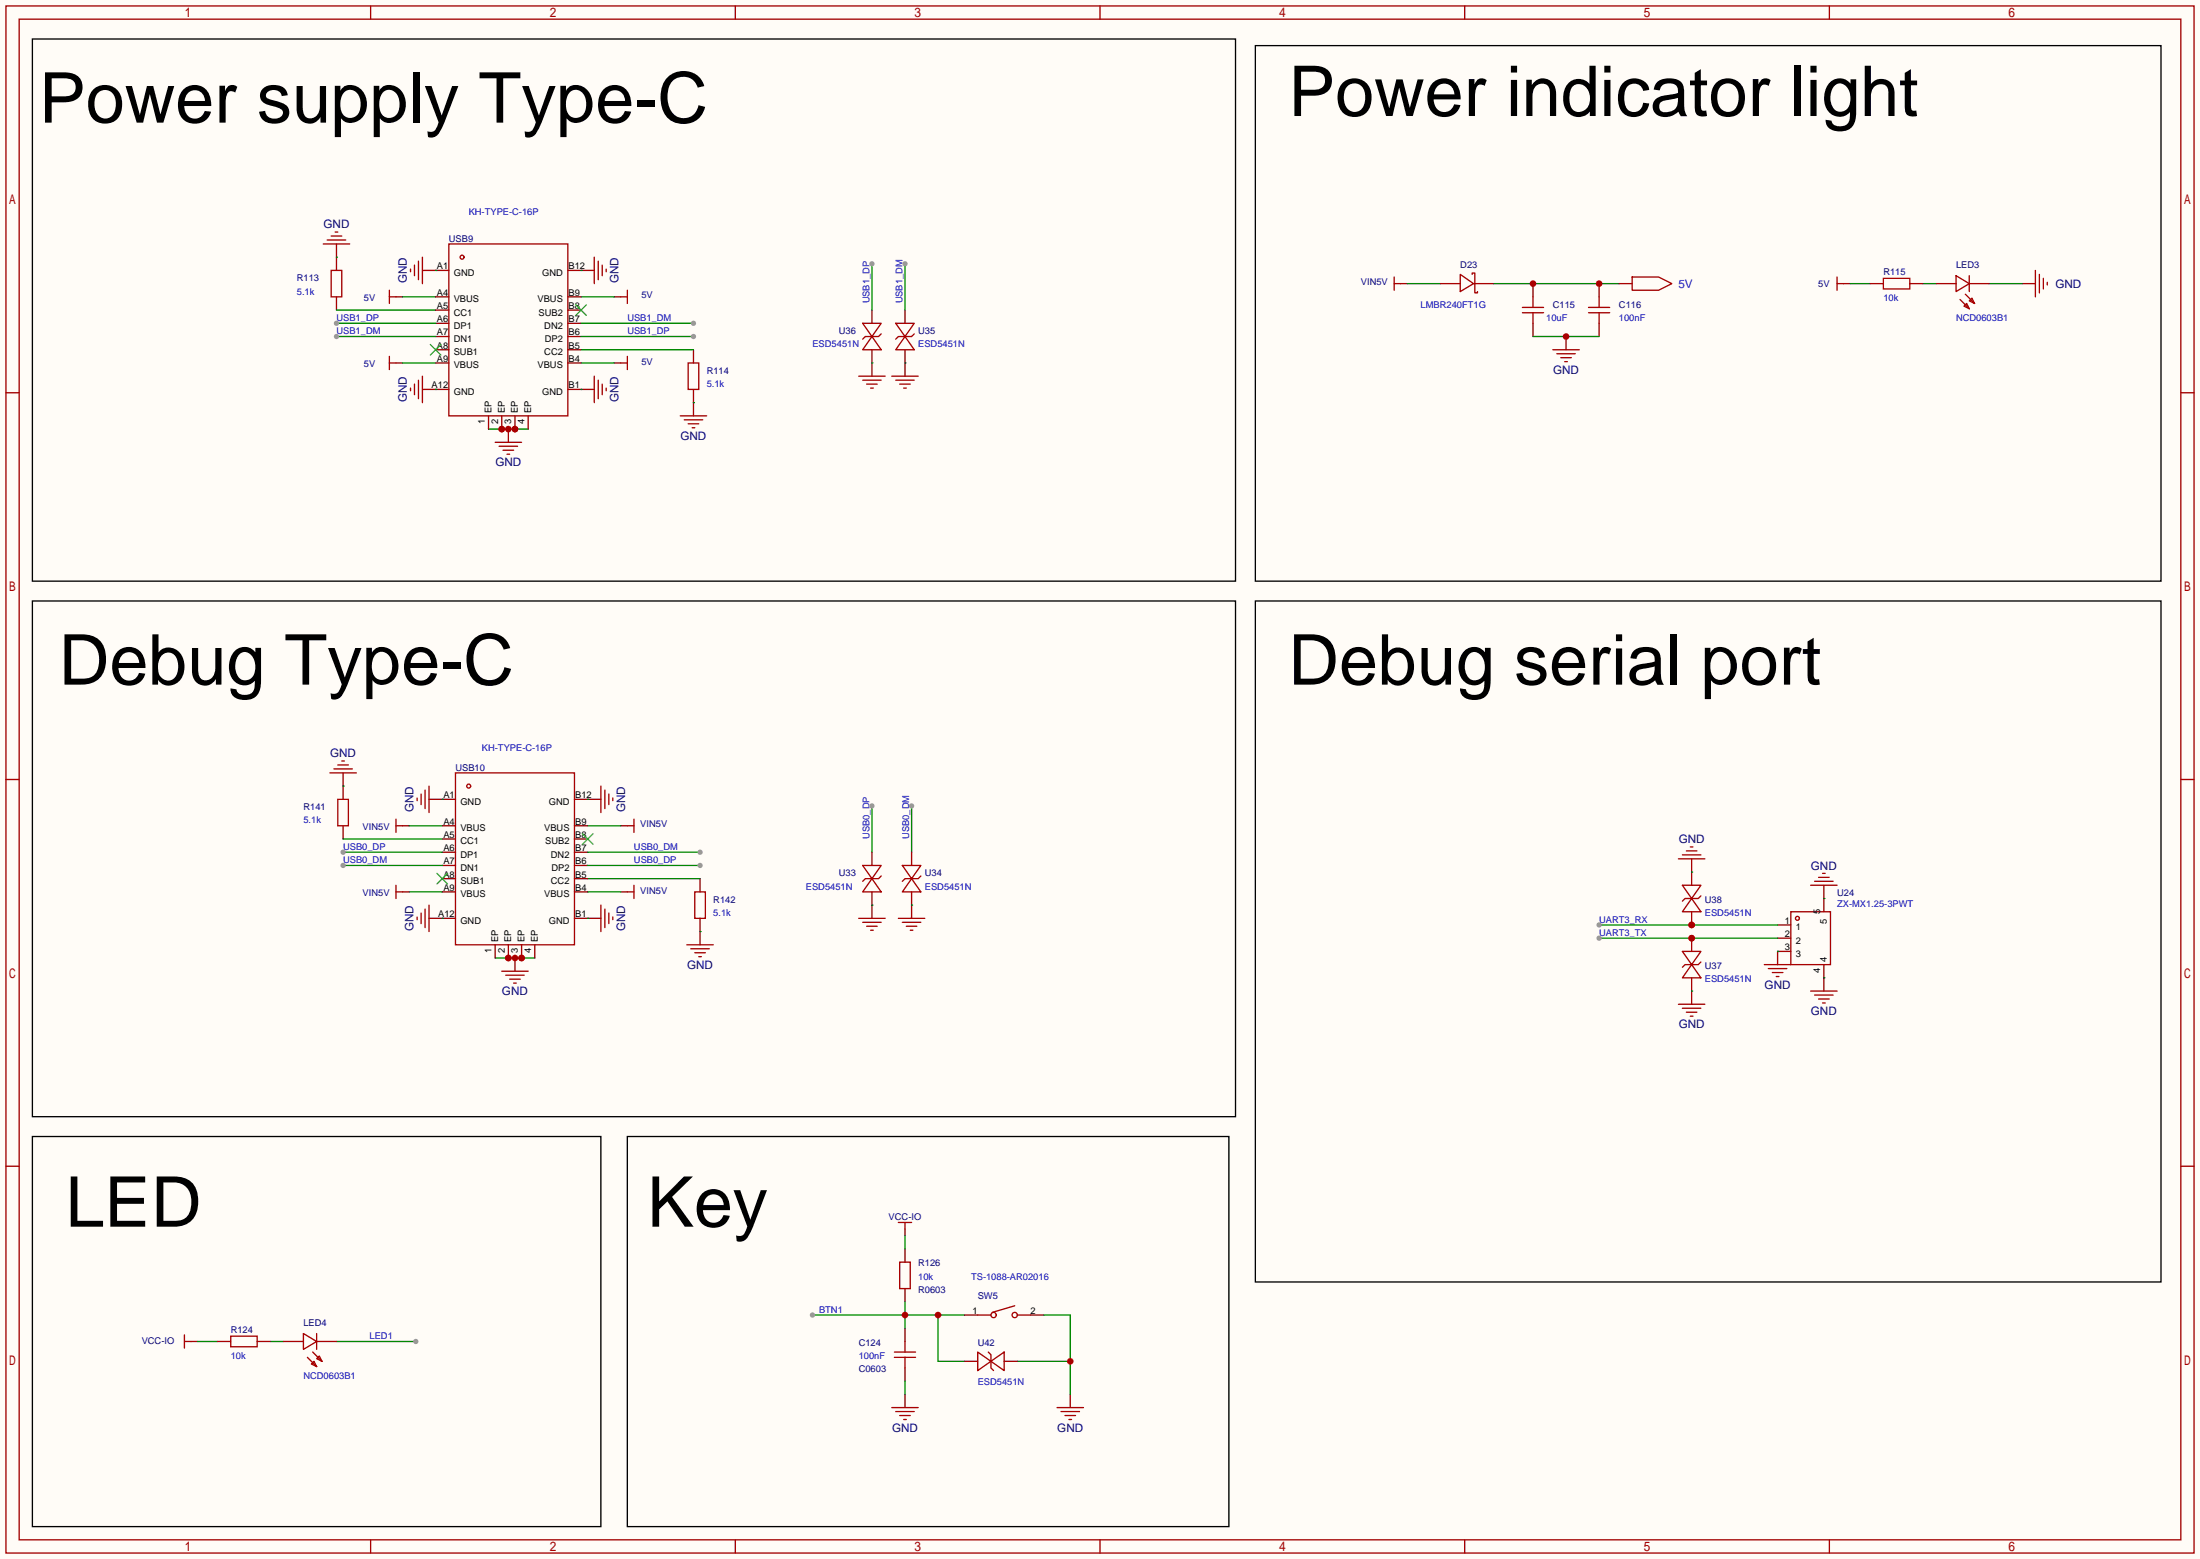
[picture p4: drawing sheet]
<svg xmlns="http://www.w3.org/2000/svg" width="423mm" height="299mm" viewBox="0 0 423 299" stroke-linecap="round" stroke-linejoin="round" font-family="sans-serif">
<path d="M0 0h422.7v299.5h-422.7z" fill="#fffcf7"/>
<g fill="none" stroke="#a10000" stroke-width=".25">
<path d="M1.1 1.1h420.4v297.2h-420.4zM3.7 3.7h415.3v292.1h-415.3zM71.2 1.1v2.6M141.3 1.1v2.6M211.3 1.1v2.6M281.4 1.1v2.6M351.5 1.1v2.6M1.1 75.4h2.6M419 75.4h2.5M1.1 149.7h2.6M419 149.7h2.5M1.1 224h2.6"/>
<path d="M419 224h2.5M71.2 295.8v2.5M141.3 295.8v2.5M211.3 295.8v2.5M281.4 295.8v2.5M351.5 295.8v2.5"/>
</g>
<path d="M175.1 154.8v8.9" fill="none" stroke="#008700" stroke-width=".25"/>
<circle cx="175.1" cy="154.8" r=".51" fill="#999"/>
<path d="M167.5 154.8v8.9" fill="none" stroke="#008700" stroke-width=".25"/>
<circle cx="167.5" cy="154.8" r=".51" fill="#999"/>
<path d="M76.1 57h1.2M81.2 51.9h2.5M111.6 51.9h2.6M118 57h1.3M76.1 69.7h1.2M81.2 74.8h2.5M111.6 74.8h2.6M118 69.7h1.3M97.7 82.4v2.6M167.5 173.9v2.5M175.1 173.9v2.5" fill="none" stroke="#870000" stroke-width=".25"/>
<g fill="none" stroke="#a10000" stroke-width=".25">
<path d="M74.8 55.8v2.5M74.8 57h1.3M78.9 51.7v.5M79.6 50.9v2.1M80.4 50.2v3.5M81.2 49.4v5.1M114.2 49.4v5.1M114.9 50.2v3.5M115.7 50.9v2.1M116.5 51.7v.5M119.3 57h1.2M120.5 55.8v2.5"/>
<path d="M74.8 68.5v2.5M74.8 69.7h1.3M78.9 74.5v.6M79.6 73.8v2M80.4 73v3.6M81.2 72.3v5M114.2 72.3v5M114.9 73v3.6M115.7 73.8v2M116.5 74.5v.6M119.3 69.7h1.2M120.5 68.5v2.5"/>
<path d="M95.1 85h5.1M95.9 85.7h3.5M96.6 86.5h2.1M97.4 87.2h.5M165 176.4h5.1M165.7 177.2h3.6M166.5 177.9h2M167.3 178.7h.5M172.6 176.4h5.1M173.4 177.2h3.5M174.1 177.9h2M174.9 178.7h.5"/>
</g>
<path d="M77.3 57h6.4M111.6 57h6.4M77.3 69.7h6.4M111.6 69.7h6.4M93.9 82.4h7.6" fill="none" stroke="#008700" stroke-width=".25"/>
<g fill="#c00">
<circle cx="98.9" cy="82.4" r=".63"/>
<circle cx="97.7" cy="82.4" r=".63"/>
<circle cx="96.4" cy="82.4" r=".63"/>
</g>
<g fill="none" stroke="#a10000" stroke-width=".25">
<path d="M62.1 46.9h5.1M62.9 46.1h3.5M63.6 51.9h2.1v5.1h-2.1zM63.6 45.3h2.1M64.4 44.6h.5M267.8 53.2v2.6M267.8 54.5h1.3M292.5 59.1h4M294.5 57v2.1M305.2 59.1h4M307.2 57v2.1M130.7 79.9h5.1"/>
<path d="M132.2 69.7h2v5.1h-2zM165 72.3h5.1M165.7 73h3.6M166.5 73.8h2M167.3 74.5h.5M171.3 72.3h5.1M172.1 73h3.5M172.8 73.8h2.1M173.6 74.5h.5M292.5 60.1h4M294.5 60.1v2M298.3 67.2h5.1"/>
<path d="M299.1 67.9h3.5M299.8 68.7h2.1M300.6 69.5h.5M305.2 60.1h4M307.2 60.1v2M131.4 80.6h3.6M132.2 81.4h2M133 82.2h.5"/>
</g>
<path d="M64.6 46.9v5M64.6 57v2.6M269.1 54.5h1.3M294.5 54.5v2.5M307.2 54.5v2.5M133.2 67.2v2.5M133.2 74.8v5.1M167.5 69.7v2.6M173.9 69.7v2.6M294.5 62.1v2.5M300.9 64.6v2.6M307.2 62.1v2.5" fill="none" stroke="#870000" stroke-width=".25"/>
<path d="M64.6 49.4h.1M64.6 59.6h19.1M270.4 54.5h6.3M286.9 54.5h24.1M111.6 67.2h21.6M133.2 77.3h.1" fill="none" stroke="#008700" stroke-width=".25"/>
<g fill="#c00">
<circle cx="307.2" cy="54.5" r=".63"/>
<circle cx="294.5" cy="54.5" r=".63"/>
</g>
<path d="M294.5 64.6h12.7" fill="none" stroke="#008700" stroke-width=".25"/>
<circle cx="300.9" cy="64.6" r=".63" fill="#c00"/>
<path d="M355.5 54.5h3.8M369.4 54.5h2.6M382.1 54.5h6.4M350.4 172.6h.1M307.2 180.2h34.3M341.5 182.8h.1M350.4 187.8h.1" fill="none" stroke="#008700" stroke-width=".25"/>
<path d="M354.2 54.5h1.3M359.3 54.5h2.5M366.9 54.5h2.5M372 54.5h3.8M378.3 54.5h3.8M388.5 54.5h2.5M341.5 177.7h2.5M350.4 170.1v5M341.5 180.2h2.5M344 182.8h-2.5v2.5M350.4 185.3v5.1" fill="none" stroke="#870000" stroke-width=".25"/>
<g fill="none" stroke="#a10000" stroke-width=".25">
<path d="M352.9 53.2v2.6M352.9 54.5h1.3M361.8 53.5h5.1v2h-5.1zM375.8 53l2.5 1.5-2.5 1.5zM376.6 57.5l1.7 1.8M377.6 56.5l1.7 1.8M377.8 58.3l.5 1-1-.5zM378.3 57.8l.5-.5 .5 1zM378.3 53v3M391 51.9v5.1M391.8 52.7v3.6M392.6 53.5v2"/>
<path d="M393.3 54.2v.5M344 175.1h7.7v10.2h-7.7zM347.9 170.1h5M348.6 169.3h3.6M349.4 168.5h2M350.1 167.8h.5M339 185.3h5M339.7 186.1h3.6M340.5 186.8h2M341.2 187.6h.6M347.9 190.4h5M348.6 191.1h3.6"/>
<path d="M349.4 191.9h2M350.1 192.7h.5"/>
<circle cx="345.3" cy="176.4" r=".38"/>
</g>
<circle cx="325" cy="180.2" r=".63" fill="#c00"/>
<circle cx="307.2" cy="180.2" r=".51" fill="#999"/>
<path d="M307.2 177.7h34.3" fill="none" stroke="#008700" stroke-width=".25"/>
<circle cx="325" cy="177.7" r=".63" fill="#c00"/>
<circle cx="307.2" cy="177.7" r=".51" fill="#999"/>
<path d="M172.1 62.1h3.5l-1.7 2.5zM173.9 64.6l1.7 2.6h-3.5zM175.6 64.1l-.5 .5h-2.5l-.5 .6M165.7 166.2h3.6l-1.8 2.6zM167.5 168.8l1.8 2.5h-3.6zM169.3 168.3l-.5 .5h-2.6l-.5 .5M173.4 166.2h3.5l-1.8 2.6zM175.1 168.8l1.8 2.5h-3.5zM176.9 168.3l-.5 .5h-2.5l-.5 .5" fill="none" stroke="#a10000" stroke-width=".25"/>
<path d="M173.9 59.6v2.5M173.9 67.2v2.5M167.5 163.7v2.5M167.5 171.3v2.6M175.1 163.7v2.5M175.1 171.3v2.6" fill="none" stroke="#870000" stroke-width=".25"/>
<path d="M173.9 50.7v8.9M167.5 173.9h.1M175.1 173.9h.1" fill="none" stroke="#008700" stroke-width=".25"/>
<circle cx="173.9" cy="50.7" r=".51" fill="#999"/>
<path d="M165.7 62.1h3.6l-1.8 2.5zM167.5 64.6l1.8 2.6h-3.6zM169.3 64.1l-.5 .5h-2.6l-.5 .6M323.2 182.8h3.6l-1.8 2.5zM325 185.3l1.8 2.5h-3.6zM326.8 184.8l-.5 .5h-2.6l-.5 .5" fill="none" stroke="#a10000" stroke-width=".25"/>
<path d="M167.5 59.6v2.5M167.5 67.2v2.5M325 180.2v2.6M325 187.8v2.6" fill="none" stroke="#870000" stroke-width=".25"/>
<path d="M167.5 69.7h.1M173.9 69.7h.1" fill="none" stroke="#008700" stroke-width=".25"/>
<circle cx="325" cy="180.2" r=".63" fill="#c00"/>
<path d="M323.2 170.1h3.6l-1.8 2.5zM325 172.6l1.8 2.5h-3.6zM326.8 172.1l-.5 .5h-2.6l-.5 .5" fill="none" stroke="#a10000" stroke-width=".25"/>
<path d="M325 175.1v2.6" fill="none" stroke="#870000" stroke-width=".25"/>
<circle cx="325" cy="177.7" r=".63" fill="#c00"/>
<path d="M311 54.5h2.6M325 165v5.1M325 190.4v2.5" fill="none" stroke="#870000" stroke-width=".25"/>
<path d="M313.6 53.2h5l2.6 1.3-2.6 1.3h-5zM322.5 165h5M323.2 164.2h3.6M324 163.4h2M324.7 162.7h.5M322.5 192.9h5M323.2 193.7h3.6M324 194.4h2M324.7 195.2h.5" fill="none" stroke="#a10000" stroke-width=".25"/>
<path d="M325 167.5h.1M325 190.4h.1M51.9 257.7h2.6M64.6 257.7h15.3" fill="none" stroke="#008700" stroke-width=".25"/>
<circle cx="79.9" cy="257.7" r=".51" fill="#999"/>
<path d="M173.9 239.9v2.5M36.7 257.7h1.3M41.8 257.7h2.5M49.4 257.7h2.5M54.5 257.7h3.8M60.8 257.7h3.8M173.9 247.5v2.6M173.9 255.1v2.6M173.9 262.8v2.5" fill="none" stroke="#870000" stroke-width=".25"/>
<g fill="none" stroke="#a10000" stroke-width=".25">
<path d="M35.4 256.4v2.6M35.4 257.7h1.3M44.3 256.7h5.1v2h-5.1zM58.3 256.2l2.5 1.5-2.5 1.5zM60.1 259.7l1.7 1.8M60.8 256.2v3M171.8 259.7h4.1M172.8 242.4h2.1v5.1h-2.1zM173.9 257.7v2M59.1 260.7l1.7 1.8M59.8 262l.5-.5 .5 1zM60.8 261l.5-.5 .5 1z"/>
<path d="M171.8 260.7h4.1M173.9 260.7v2.1"/>
</g>
<path d="M38 257.7h3.8M156.1 252.6h29.2M173.9 250.1v5M180.2 252.6v8.9h5.1" fill="none" stroke="#008700" stroke-width=".25"/>
<g fill="#c00">
<circle cx="180.2" cy="252.6" r=".63"/>
<circle cx="173.9" cy="252.6" r=".63"/>
</g>
<circle cx="156.1" cy="252.6" r=".51" fill="#999"/>
<path d="M173.9 236.1v1.3M185.3 252.6h2.5M198 252.6h2.5M173.9 267.8v2.6M205.6 267.8v2.6" fill="none" stroke="#870000" stroke-width=".25"/>
<g fill="none" stroke="#a10000" stroke-width=".25">
<path d="M172.6 234.8h2.5M173.9 234.8v1.3M187.8 252.6h2.6M194.9 250.8l-4.3 1.3M195.5 252.6h2.5M171.3 270.4h5.1M172.1 271.1h3.5M172.8 271.9h2.1M173.6 272.7h.5M203.1 270.4h5.1M203.8 271.1h3.6M204.6 271.9h2"/>
<path d="M205.4 272.7h.5"/>
<circle cx="190.9" cy="252.6" r=".51"/>
<circle cx="194.9" cy="252.6" r=".51"/>
</g>
<path d="M173.9 237.4v2.5M200.5 252.6h5.1v15.2M173.9 265.3v2.5M195.5 261.5h10.1" fill="none" stroke="#008700" stroke-width=".25"/>
<circle cx="205.6" cy="261.5" r=".63" fill="#c00"/>
<g fill="none" stroke="#a10000" stroke-width=".25">
<path d="M76.1 157.4v2.5M76.1 158.6h1.2M80.1 153.3v.5M80.9 152.5v2.1M81.7 151.8v3.5M82.4 151v5.1M115.4 151v5.1M116.2 151.8v3.5M117 152.5v2.1M117.7 153.3v.5M120.5 158.6h1.3M121.8 157.4v2.5"/>
<path d="M80.1 176.1v.6M80.9 175.4v2M81.7 174.6v3.6M82.4 173.9v5M115.4 173.9v5M116.2 174.6v3.6M117 175.4v2M117.7 176.1v.6M120.5 171.3h1.3M121.8 170.1v2.5M96.4 186.6h5.1M97.2 187.3h3.5"/>
<path d="M97.9 188.1h2M98.7 188.8h.5M187.8 259.7l2.6 1.8-2.6 1.8zM189.9 259.7l.5 .5v2.6l.5 .5M190.4 261.5l2.5-1.8v3.6z"/>
</g>
<path d="M77.3 158.6h1.3M82.4 153.5h2.6M112.9 153.5h2.5M119.3 158.6h1.2M82.4 176.4h2.6M112.9 176.4h2.5M119.3 171.3h1.2M98.9 184v2.6M185.3 261.5h2.5M192.9 261.5h2.6" fill="none" stroke="#870000" stroke-width=".25"/>
<path d="M78.6 158.6h6.4M112.9 158.6h6.4M78.6 171.3h6.4M112.9 171.3h6.4M95.1 184h7.6" fill="none" stroke="#008700" stroke-width=".25"/>
<g fill="#c00">
<circle cx="100.2" cy="184" r=".63"/>
<circle cx="98.9" cy="184" r=".63"/>
<circle cx="97.7" cy="184" r=".63"/>
</g>
<g fill="none" stroke="#a10000" stroke-width=".25">
<path d="M86.2 46.9h22.9v33h-22.9zM63.4 148.5h5.1M64.1 147.7h3.6M64.9 153.5h2v5.1h-2zM64.9 146.9h2M65.7 146.2h.5M133.5 171.3h2v5.1h-2zM132 181.5h5M132.7 182.2h3.6M133.5 183h2M134.2 183.8h.5"/>
<circle cx="88.8" cy="49.4" r=".38"/>
</g>
<g fill="none" stroke="#870000" stroke-width=".25">
<path d="M83.7 59.6h2.5M83.7 57h2.5M83.7 51.9h2.5M109.1 59.6h2.5M109.1 57h2.5M109.1 51.9h2.5M83.7 74.8h2.5M83.7 69.7h2.5M83.7 67.2h2.5M83.7 64.6h2.5M83.7 62.1h2.5M93.9 79.9v2.5"/>
<path d="M96.4 79.9v2.5M109.1 74.8h2.5M109.1 69.7h2.5M109.1 67.2h2.5M109.1 64.6h2.5M109.1 62.1h2.5M65.9 148.5v5M65.9 158.6v2.6M134.5 168.8v2.5M134.5 176.4v5.1"/>
</g>
<path d="M65.9 151h.1M65.9 161.2h19.1M112.9 168.8h21.6M134.5 178.9h.1" fill="none" stroke="#008700" stroke-width=".25"/>
<path d="M110.6 58.5l2 2.1M112.6 58.5l-2 2.1M82.7 66.2l2 2M84.7 66.2l-2 2" fill="none" stroke="#3c3" stroke-width=".25"/>
<circle cx="96.4" cy="82.4" r=".63" fill="#c00"/>
<path d="M98.9 79.9v2.5" fill="none" stroke="#870000" stroke-width=".25"/>
<circle cx="98.9" cy="82.4" r=".63" fill="#c00"/>
<path d="M101.5 79.9v2.5" fill="none" stroke="#870000" stroke-width=".25"/>
<path d="M111.6 62.1h21.6" fill="none" stroke="#008700" stroke-width=".25"/>
<circle cx="133.2" cy="62.1" r=".51" fill="#999"/>
<path d="M111.6 64.6h21.6" fill="none" stroke="#008700" stroke-width=".25"/>
<circle cx="133.2" cy="64.6" r=".51" fill="#999"/>
<path d="M64.6 62.1h19.1" fill="none" stroke="#008700" stroke-width=".25"/>
<circle cx="64.6" cy="62.1" r=".51" fill="#999"/>
<path d="M64.6 64.6h19.1" fill="none" stroke="#008700" stroke-width=".25"/>
<circle cx="64.6" cy="64.6" r=".51" fill="#999"/>
<path d="M83.7 51.9h.1M111.6 51.9h.1M83.7 74.8h.1M111.6 74.8h.1" fill="none" stroke="#008700" stroke-width=".25"/>
<g fill="none" stroke="#870000" stroke-width=".25">
<path d="M85 158.6h2.5M85 153.5h2.5M110.4 158.6h2.5M110.4 153.5h2.5M85 176.4h2.5M85 171.3h2.5M85 168.8h2.5M85 166.2h2.5M85 163.7h2.5M85 161.2h2.5M110.4 176.4h2.5M110.4 171.3h2.5"/>
<path d="M110.4 168.8h2.5M110.4 166.2h2.5M110.4 163.7h2.5M110.4 161.2h2.5M95.1 181.5v2.5M97.7 181.5v2.5"/>
</g>
<path d="M83.9 167.8l2.1 2M86 167.8l-2.1 2M111.9 160.1l2 2.1M113.9 160.1l-2 2.1" fill="none" stroke="#3c3" stroke-width=".25"/>
<g fill="none" stroke="#a10000" stroke-width=".25">
<path d="M87.5 148.5h22.9v33h-22.9z"/>
<circle cx="90" cy="151" r=".38"/>
</g>
<circle cx="97.7" cy="184" r=".63" fill="#c00"/>
<path d="M100.2 181.5v2.5" fill="none" stroke="#870000" stroke-width=".25"/>
<circle cx="100.2" cy="184" r=".63" fill="#c00"/>
<path d="M102.7 181.5v2.5" fill="none" stroke="#870000" stroke-width=".25"/>
<path d="M112.9 163.7h21.6" fill="none" stroke="#008700" stroke-width=".25"/>
<circle cx="134.5" cy="163.7" r=".51" fill="#999"/>
<path d="M112.9 166.2h21.6" fill="none" stroke="#008700" stroke-width=".25"/>
<circle cx="134.5" cy="166.2" r=".51" fill="#999"/>
<path d="M65.9 163.7h19.1" fill="none" stroke="#008700" stroke-width=".25"/>
<circle cx="65.9" cy="163.7" r=".51" fill="#999"/>
<path d="M65.9 166.2h19.1" fill="none" stroke="#008700" stroke-width=".25"/>
<circle cx="65.9" cy="166.2" r=".51" fill="#999"/>
<path d="M167.5 50.7v8.9M85 153.5h.1M112.9 153.5h.1M85 176.4h.1M112.9 176.4h.1" fill="none" stroke="#008700" stroke-width=".25"/>
<path d="M77.3 171.3h1.3" fill="none" stroke="#870000" stroke-width=".25"/>
<path d="M76.1 170.1v2.5M76.1 171.3h1.2" fill="none" stroke="#a10000" stroke-width=".25"/>
<path d="M6.2 7.5h231.2v104.1h-231.2zM241.2 8.8h174v102.8h-174zM6.2 115.4h231.2v99.1h-231.2zM241.2 115.4h174v130.9h-174zM6.2 218.3h109.2v74.9h-109.2zM120.5 218.3h115.6v74.9h-115.6z" fill="none" stroke="#000" stroke-width=".25"/>
<circle cx="167.5" cy="50.7" r=".51" fill="#999"/>
<path d="M276.7 54.5h3.8M283.1 54.5h3.8" fill="none" stroke="#870000" stroke-width=".25"/>
<path d="M280.5 52.7l2.6 1.8-2.6 1.5zM282.8 52.7v-.2h.5v3.8h.5v-.3" fill="none" stroke="#a10000" stroke-width=".25"/>
<g font-size="13.4">
<text x="7.5" y="23.6">Power supply Type-C</text>
<text x="247.5" y="22.3">Power indicator light</text>
<text x="11.3" y="131.5">Debug Type-C</text>
<text x="247.5" y="131.5">Debug serial port</text>
<text x="12.6" y="235.6">LED</text>
<text x="124.3" y="235.6">Key</text>
</g>
<g font-size="2.2" fill="#000080">
<text x="62.2" y="43.9">GND</text>
<text x="78.2" y="54.4" transform="rotate(-90 78.2 54.4)">GND</text>
<text x="118.8" y="54.4" transform="rotate(-90 118.8 54.4)">GND</text>
<text x="394.9" y="55.3">GND</text>
<text x="298.4" y="71.8">GND</text>
<text x="78.2" y="77.3" transform="rotate(-90 78.2 77.3)">GND</text>
<text x="118.8" y="77.3" transform="rotate(-90 118.8 77.3)">GND</text>
<text x="95.2" y="89.6">GND</text>
<text x="130.7" y="84.5">GND</text>
<text x="63.4" y="145.5">GND</text>
<text x="79.4" y="156" transform="rotate(-90 79.4 156)">GND</text>
<text x="120.1" y="156" transform="rotate(-90 120.1 156)">GND</text>
<text x="322.5" y="162">GND</text>
<text x="347.9" y="167.1">GND</text>
<text x="79.4" y="178.9" transform="rotate(-90 79.4 178.9)">GND</text>
<text x="120.1" y="178.9" transform="rotate(-90 120.1 178.9)">GND</text>
<text x="96.4" y="191.2">GND</text>
<text x="132" y="186.1">GND</text>
<text x="339" y="189.9">GND</text>
<text x="322.5" y="197.5">GND</text>
<text x="347.9" y="195">GND</text>
<text x="171.4" y="275">GND</text>
<text x="203.1" y="275">GND</text>
</g>
<text font-size="2.2" fill="#00f" x="322.5" y="55.3">5V</text>
<g font-size="1.8" fill="#00f">
<text x="90" y="41.3">KH-TYPE-C-16P</text>
<text x="57" y="56.6">5.1k</text>
<text x="167.1" y="58.3" transform="rotate(-90 167.1 58.3)">USB1_DP</text>
<text x="173.4" y="58.3" transform="rotate(-90 173.4 58.3)">USB1_DM</text>
<text x="272.9" y="59.1">LMBR240FT1G</text>
<text x="361.8" y="57.8">10k</text>
<text x="64.6" y="61.7">USB1_DP</text>
<text x="64.6" y="64.2">USB1_DM</text>
<text x="120.5" y="61.7">USB1_DM</text>
<text x="120.5" y="64.2">USB1_DP</text>
<text x="297.1" y="61.7">10uF</text>
<text x="311" y="61.7">100nF</text>
<text x="375.8" y="61.7">NCD0603B1</text>
<text x="156.1" y="66.7">ESD5451N</text>
<text x="176.4" y="66.7">ESD5451N</text>
<text x="135.8" y="74.4">5.1k</text>
<text x="92.6" y="144.2">KH-TYPE-C-16P</text>
<text x="58.3" y="158.2">5.1k</text>
<text x="167.1" y="161.2" transform="rotate(-90 167.1 161.2)">USB0_DP</text>
<text x="174.7" y="161.2" transform="rotate(-90 174.7 161.2)">USB0_DM</text>
<text x="65.9" y="163.3">USB0_DP</text>
<text x="65.9" y="165.8">USB0_DM</text>
<text x="121.8" y="163.3">USB0_DM</text>
<text x="121.8" y="165.8">USB0_DP</text>
<text x="154.8" y="170.9">ESD5451N</text>
<text x="177.7" y="170.9">ESD5451N</text>
<text x="137" y="176">5.1k</text>
<text x="307.2" y="179.8">UART3_TX</text>
<text x="307.2" y="177.2">UART3_RX</text>
<text x="327.5" y="176">ESD5451N</text>
<text x="352.9" y="174.2">ZX-MX1.25-3PWT</text>
<text x="327.5" y="188.7">ESD5451N</text>
<text x="176.4" y="245.8">10k</text>
<text x="186.6" y="245.8">TS-1088-AR02016</text>
<text x="71" y="257.2">LED1</text>
<text x="157.4" y="252.2">BTN1</text>
<text x="44.3" y="261">10k</text>
<text x="165" y="261">100nF</text>
<text x="58.3" y="264.9">NCD0603B1</text>
<text x="187.8" y="266.1">ESD5451N</text>
</g>
<g font-size="1.8" fill="#000080">
<text x="86.2" y="46.4">USB9</text>
<text x="280.5" y="51.5">D23</text>
<text x="361.8" y="52.8">R115</text>
<text x="375.8" y="51.5">LED3</text>
<text x="57" y="54">R113</text>
<text x="69.9" y="57.8">5V</text>
<text x="123.2" y="57.3">5V</text>
<text x="261.4" y="54.8">VIN5V</text>
<text x="298.3" y="59.1">C115</text>
<text x="311" y="59.1">C116</text>
<text x="349.3" y="55.1">5V</text>
<text x="161.2" y="64.2">U36</text>
<text x="176.4" y="64.2">U35</text>
<text x="69.9" y="70.5">5V</text>
<text x="123.2" y="70">5V</text>
<text x="135.8" y="71.8">R114</text>
<text x="87.5" y="148">USB10</text>
<text x="58.3" y="155.6">R141</text>
<text x="69.7" y="159.4">VIN5V</text>
<text x="123" y="158.9">VIN5V</text>
<text x="69.7" y="172.1">VIN5V</text>
<text x="123" y="171.6">VIN5V</text>
<text x="137" y="173.4">R142</text>
<text x="161.2" y="168.3">U33</text>
<text x="177.7" y="168.3">U34</text>
<text x="327.5" y="173.4">U38</text>
<text x="352.9" y="172.1">U24</text>
<text x="327.5" y="186.1">U37</text>
<text x="170.7" y="234.4">VCC-IO</text>
<text x="176.4" y="243.3">R126</text>
<text x="176.4" y="248.3">R0603</text>
<text x="187.8" y="249.6">SW5</text>
<text x="44.3" y="256">R124</text>
<text x="58.3" y="254.7">LED4</text>
<text x="27.2" y="258.3">VCC-IO</text>
<text x="165" y="258.5">C124</text>
<text x="165" y="263.6">C0603</text>
<text x="187.8" y="258.5">U42</text>
</g>
<g font-size="1.8">
<text x="83.9" y="51.7">A1</text>
<text x="87.2" y="53">GND</text>
<text x="104.2" y="53">GND</text>
<text x="109.2" y="51.7">B12</text>
<text x="83.9" y="59.3">A5</text>
<text x="83.9" y="56.8">A4</text>
<text x="87.2" y="58.1">VBUS</text>
<text x="103.3" y="58.1">VBUS</text>
<text x="109.2" y="56.8">B9</text>
<text x="109.2" y="59.3">B8</text>
<text x="83.9" y="64.4">A7</text>
<text x="83.9" y="61.9">A6</text>
<text x="87.2" y="65.7">DN1</text>
<text x="87.2" y="63.2">DP1</text>
<text x="87.2" y="60.6">CC1</text>
<text x="103.5" y="60.6">SUB2</text>
<text x="104.6" y="63.2">DN2</text>
<text x="104.7" y="65.7">DP2</text>
<text x="109.2" y="61.9">B7</text>
<text x="109.2" y="64.4">B6</text>
<text x="83.9" y="69.5">A9</text>
<text x="83.9" y="67">A8</text>
<text x="87.2" y="70.8">VBUS</text>
<text x="87.2" y="68.2">SUB1</text>
<text x="103.3" y="70.8">VBUS</text>
<text x="104.6" y="68.2">CC2</text>
<text x="109.2" y="67">B5</text>
<text x="109.2" y="69.5">B4</text>
<text x="82.9" y="74.6">A12</text>
<text x="87.2" y="75.9">GND</text>
<text x="104.2" y="75.9">GND</text>
<text x="109.2" y="74.6">B1</text>
<text x="93.2" y="81.5" transform="rotate(-90 93.2 81.5)">1</text>
<text x="94.4" y="79.4" transform="rotate(-90 94.4 79.4)">EP</text>
<text x="95.7" y="81.5" transform="rotate(-90 95.7 81.5)">2</text>
<text x="97" y="79.4" transform="rotate(-90 97 79.4)">EP</text>
<text x="98.2" y="81.5" transform="rotate(-90 98.2 81.5)">3</text>
<text x="99.5" y="79.4" transform="rotate(-90 99.5 79.4)">EP</text>
<text x="100.8" y="81.5" transform="rotate(-90 100.8 81.5)">4</text>
<text x="102" y="79.4" transform="rotate(-90 102 79.4)">EP</text>
<text x="85.2" y="153.3">A1</text>
<text x="88.4" y="154.6">GND</text>
<text x="105.4" y="154.6">GND</text>
<text x="110.5" y="153.3">B12</text>
<text x="85.2" y="160.9">A5</text>
<text x="85.2" y="158.4">A4</text>
<text x="88.4" y="159.7">VBUS</text>
<text x="104.5" y="159.7">VBUS</text>
<text x="110.5" y="158.4">B9</text>
<text x="110.5" y="160.9">B8</text>
<text x="85.2" y="166">A7</text>
<text x="85.2" y="163.5">A6</text>
<text x="88.4" y="167.3">DN1</text>
<text x="88.4" y="164.8">DP1</text>
<text x="88.4" y="162.2">CC1</text>
<text x="104.7" y="162.2">SUB2</text>
<text x="105.8" y="164.8">DN2</text>
<text x="105.9" y="167.3">DP2</text>
<text x="110.5" y="163.5">B7</text>
<text x="110.5" y="166">B6</text>
<text x="85.2" y="171.1">A9</text>
<text x="85.2" y="168.6">A8</text>
<text x="88.4" y="172.4">VBUS</text>
<text x="88.4" y="169.8">SUB1</text>
<text x="104.5" y="172.4">VBUS</text>
<text x="105.8" y="169.8">CC2</text>
<text x="110.5" y="168.6">B5</text>
<text x="110.5" y="171.1">B4</text>
<text x="84.2" y="176.2">A12</text>
<text x="88.4" y="177.5">GND</text>
<text x="105.4" y="177.5">GND</text>
<text x="110.5" y="176.2">B1</text>
<text x="342.9" y="177.5">1</text>
<text x="342.9" y="180">2</text>
<text x="345" y="178.7">1</text>
<text x="349.7" y="175.5" transform="rotate(-90 349.7 175.5)">5</text>
<text x="351" y="177.6" transform="rotate(-90 351 177.6)">5</text>
<text x="94.4" y="183.1" transform="rotate(-90 94.4 183.1)">1</text>
<text x="95.7" y="181" transform="rotate(-90 95.7 181)">EP</text>
<text x="97" y="183.1" transform="rotate(-90 97 183.1)">2</text>
<text x="98.2" y="181" transform="rotate(-90 98.2 181)">EP</text>
<text x="99.5" y="183.1" transform="rotate(-90 99.5 183.1)">3</text>
<text x="100.8" y="181" transform="rotate(-90 100.8 181)">EP</text>
<text x="102" y="183.1" transform="rotate(-90 102 183.1)">4</text>
<text x="103.3" y="181" transform="rotate(-90 103.3 181)">EP</text>
<text x="342.9" y="182.5">3</text>
<text x="345" y="181.3">2</text>
<text x="345" y="183.8">3</text>
<text x="351" y="184.8" transform="rotate(-90 351 184.8)">4</text>
<text x="349.7" y="186.9" transform="rotate(-90 349.7 186.9)">4</text>
<text x="186.8" y="252.4">1</text>
<text x="198" y="252.4">2</text>
</g>
</svg>
